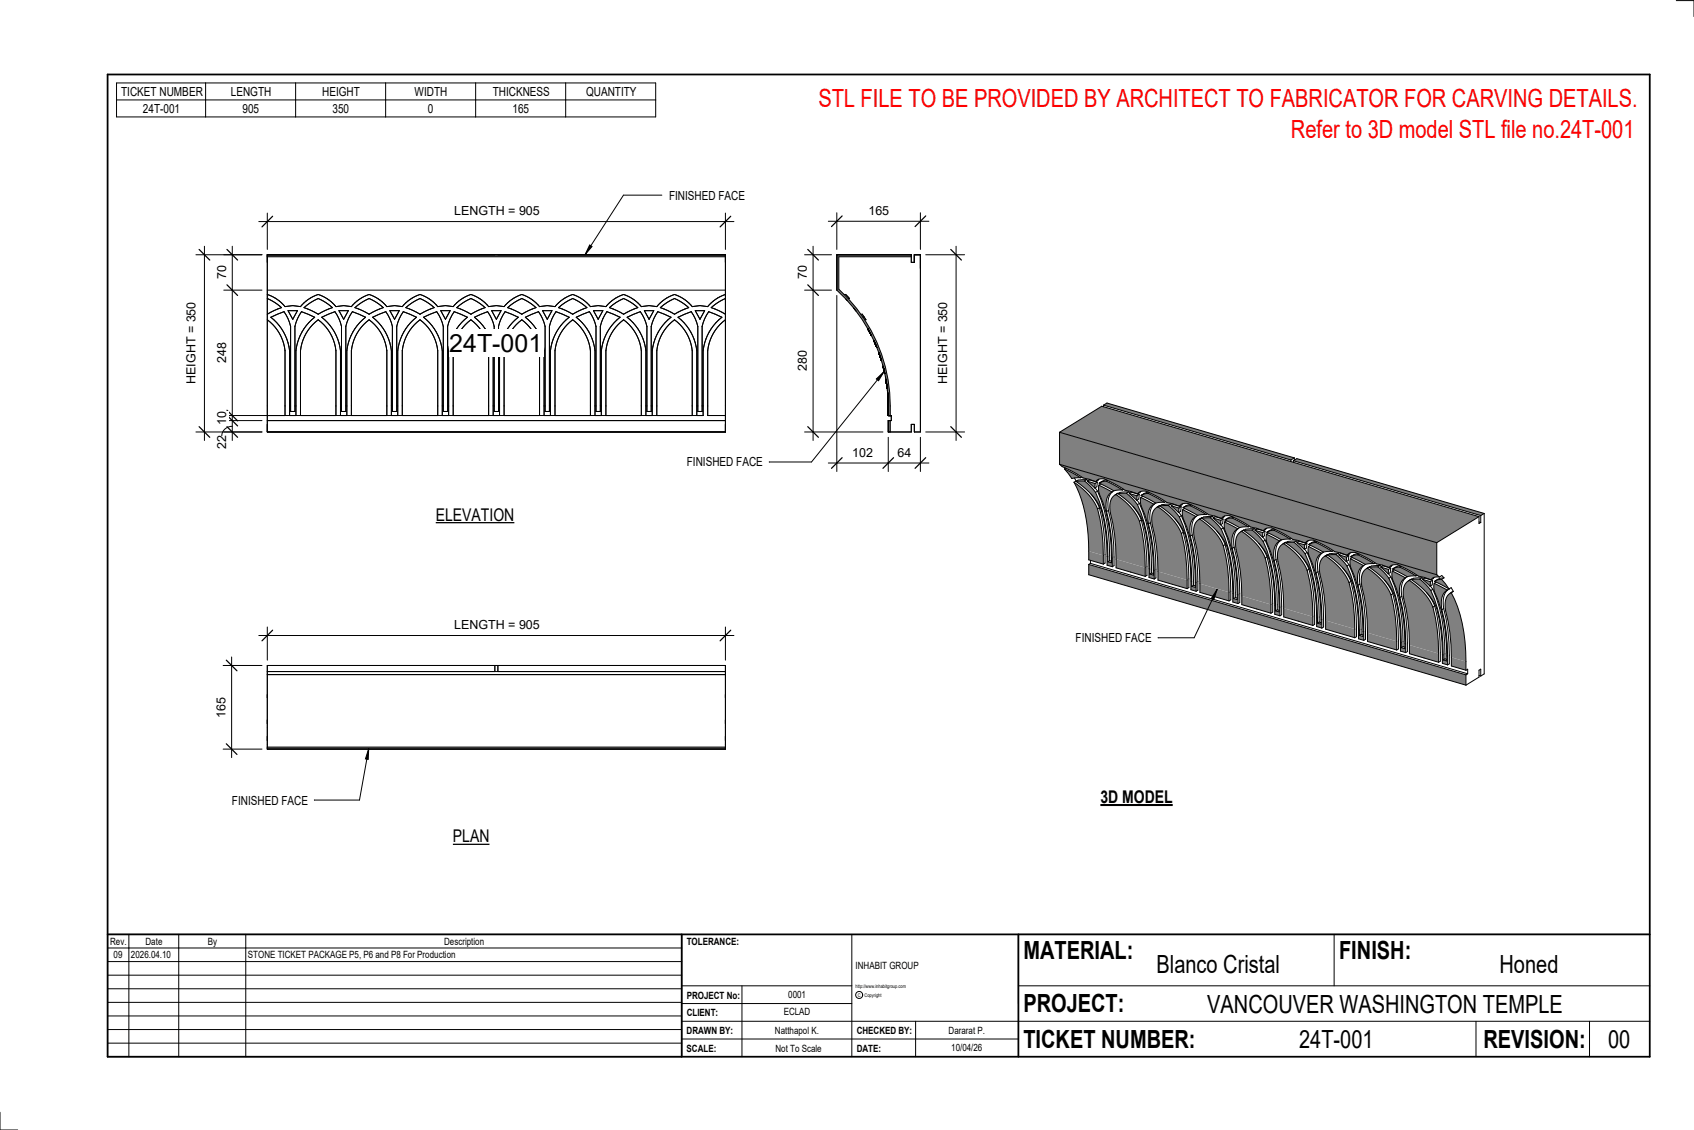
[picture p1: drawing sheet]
<svg xmlns="http://www.w3.org/2000/svg" width="914mm" height="610mm" viewBox="0 0 914 610" stroke-linecap="round" stroke-linejoin="round" font-family="sans-serif">
<g fill="#808080">
<path d="M572 233l204 60v17l-204-60z"/>
<path d="M588 304v6l203 60v-6zM783 355v4l8 3v-5zM779 353v5l2 1v-5v3l-2-1v-3zM761 348v5l16 4v-4zM756 347v4l3 1v-5h-1v3l-2-1v-2zM738 341v5l16 5v-5zM733 340v5h3v-4v2h-2v-3zM716 335v4l15 5v-5zM711 333v5l3 1v-5h-1v3l-2-1v-3zM693 328v5l16 4v-4zM688 327v4l3 1v-4l-1-1v3h-1v-3zM670 322v4l16 5v-5zM665 320v5l3 1v-5v2h-2v-3zM648 315v5l15 4v-5zM643 313v5l3 1v-5h-1v3l-2-1v-2zM625 308v5l16 5v-5zM620 307v5h3v-4v2h-2v-3zM602 302v4l16 5v-5zM598 300v5l2 1v-5v3l-2-1v-3zM588 297v5l8 2v-4z"/>
<path d="M572 233l204 60 22-14-203-60zM698 249l101 29 2-1-101-30zM596 219l101 29 2-1-101-30z"/>
<path d="M782 321a10 10 0 0 0-2 9 94 94 0 0 1 3 25l8 2a78 78 0 0 0-8-37zM774 315v1a14 14 0 0 0 2 8 86 86 0 0 1 5 30 151 151 0 0 0-3-28 8 8 0 0 1 3-8zM762 313a32 32 0 0 1 16 27l1 13a81 81 0 0 0-7-34l-2-4a6 6 0 0 0-8-2zM759 314a10 10 0 0 0-1 9 94 94 0 0 1 3 25l16 5a63 63 0 0 0-5-29 36 36 0 0 0-11-11zM752 308l-1 1a13 13 0 0 0 3 8 86 86 0 0 1 4 30h1a150 150 0 0 0-4-28 8 8 0 0 1 4-7zM739 306a32 32 0 0 1 16 28l1 13a81 81 0 0 0-6-35l-3-3a6 6 0 0 0-8-3zM737 308a10 10 0 0 0-2 8 94 94 0 0 1 3 25l16 5a65 65 0 0 0-5-28 36 36 0 0 0-11-12zM729 301v1a14 14 0 0 0 2 9 86 86 0 0 1 5 30 150 150 0 0 0-3-28 8 8 0 0 1 3-8zM717 299a32 32 0 0 1 16 28v13h1a81 81 0 0 0-7-35l-3-3a6 6 0 0 0-7-3zM714 301a10 10 0 0 0-2 9 94 94 0 0 1 4 25l15 4a63 63 0 0 0-4-28 37 37 0 0 0-12-11zM706 295v1a13 13 0 0 0 2 8 86 86 0 0 1 5 30h1a150 150 0 0 0-4-28 8 8 0 0 1 3-8zM694 293a32 32 0 0 1 16 27l1 13a81 81 0 0 0-7-34l-2-4a6 6 0 0 0-8-2zM691 294a10 10 0 0 0-1 9 94 94 0 0 1 3 25l16 5a65 65 0 0 0-5-29 37 37 0 0 0-11-11zM684 288l-1 1a13 13 0 0 0 3 8 102 102 0 0 1 5 30v1a150 150 0 0 0-3-29 8 8 0 0 1 3-7zM671 286a32 32 0 0 1 16 28l1 13h1a81 81 0 0 0-7-35l-3-3a6 6 0 0 0-8-3zM669 288a10 10 0 0 0-2 9 95 95 0 0 1 3 25l16 4a65 65 0 0 0-5-28 37 37 0 0 0-11-11zM661 282a13 13 0 0 0 2 9 86 86 0 0 1 5 30 154 154 0 0 0-3-28 8 8 0 0 1 3-8zM649 280a32 32 0 0 1 16 27v13h1a81 81 0 0 0-7-35l-2-3a6 6 0 0 0-8-2zM646 281a10 10 0 0 0-1 9 94 94 0 0 1 3 25l15 4a65 65 0 0 0-4-28 36 36 0 0 0-11-11zM774 314l8 4-4-5zM768 313l4 3v-2zM638 275v1a13 13 0 0 0 3 8 103 103 0 0 1 4 30h1a150 150 0 0 0-4-28 8 8 0 0 1 4-7zM626 273a32 32 0 0 1 16 28l1 12v1a82 82 0 0 0-6-35l-3-3a6 6 0 0 0-8-3zM623 274a10 10 0 0 0-1 9 94 94 0 0 1 3 25l16 5a65 65 0 0 0-5-28 37 37 0 0 0-11-12zM572 250l13 8 7 2a5 5 0 0 1 7 0l2 1a44 44 0 0 0 13 5 4 4 0 0 1 5-1l4 2a44 44 0 0 0 14 6 4 4 0 0 1 4-1l5 2a44 44 0 0 0 13 6 4 4 0 0 1 5-2l4 2a44 44 0 0 0 14 6 4 4 0 0 1 4-1l5 2a44 44 0 0 0 14 6 5 5 0 0 1 7 0l2 1a44 44 0 0 0 13 6 4 4 0 0 1 5-2l4 2a44 44 0 0 0 14 6 4 4 0 0 1 6-1l4 3a29 29 0 0 0 12 5 4 4 0 0 1 5-2l-1-1zM752 307l4 2a6 6 0 0 0 6 2h2l-6-4a5 5 0 0 0-6 0zM745 306l4 4 1-3zM616 268v1a13 13 0 0 0 2 9 86 86 0 0 1 5 30 150 150 0 0 0-3-28 8 8 0 0 1 3-8zM603 266a32 32 0 0 1 16 28l1 13h1a81 81 0 0 0-7-35l-3-3a6 6 0 0 0-8-3zM601 268a10 10 0 0 0-2 9 94 94 0 0 1 3 25l16 4a65 65 0 0 0-4-28 36 36 0 0 0-12-11zM729 300l4 2a6 6 0 0 0 7 2h2l-6-3a5 5 0 0 0-7-1zM723 299l4 4v-2zM593 262v1a13 13 0 0 0 2 8 86 86 0 0 1 5 30 150 150 0 0 0-3-28 8 8 0 0 1 3-8zM581 260a32 32 0 0 1 16 27l1 13a81 81 0 0 0-7-34l-2-4a6 6 0 0 0-8-2zM580 260a78 78 0 0 1 8 37l8 3a65 65 0 0 0-5-29 37 37 0 0 0-11-11zM706 294l5 2a6 6 0 0 0 7 1h1l-6-3a5 5 0 0 0-7 0zM700 293l4 3v-2zM684 287l4 2a6 6 0 0 0 7 2h1l-6-4a5 5 0 0 0-6 0zM677 286l4 4 1-3zM661 281l6 3a3 3 0 0 0 4 0h3l-6-3a5 5 0 0 0-7 0zM655 279l4 4v-2zM639 274l4 2a6 6 0 0 0 6 2h2l-6-4a5 5 0 0 0-6 0zM632 273l4 4v-3zM616 267l4 2a6 6 0 0 0 6 2h3l-6-3a5 5 0 0 0-7-1zM610 266l4 4v-3zM593 261l4 2a6 6 0 0 0 6 1h3l-6-3a5 5 0 0 0-7 0zM587 260l4 3v-2zM575 253l4 5h4z"/>
</g>
<g fill="none" stroke="#000" stroke-width=".54">
<path d="M596 219l2-2 101 30M596 219h.1M596 219l101 29M572 233v17M572 233l23-14 203 60M572 233l204 60M572 250l6 4a41 41 0 0 0 14 6M572 250l204 60M575 253l4 5h4M575 253l8 5M575 253h.1M580 258l1 1"/>
<path d="M581 260a32 32 0 0 1 16 27l1 18 2 1M581 259l-1 1M581 259v1M584 257l-1 1M585 259l6 7M585 259l-4 1M587 259h-5l-1 1M587 259h.1M587 259h-2M587 260l4 3M587 260l4 1M587 260l1-1 4 1"/>
<path d="M592 260a5 5 0 0 1 7 0l2 1a36 36 0 0 0 13 5M593 259l-1 1M595 260l-2 1M597 260l9 4M597 260l-4 1M597 259l-2 1M598 259l-1 1M697 248v1M698 249l2-2 101 30M698 249l101 29M698 249h.1M699 247v1"/>
<path d="M699 247l-2 1M580 260a81 81 0 0 1 8 42l8 2M580 260a33 33 0 0 1 12 15M589 267l4 7M591 263l1 2M591 261v2M591 266a83 83 0 0 1 7 37M592 260v3h-1M592 260l-1 1M592 265a86 86 0 0 1 7 37M592 265l-1 1M592 275a100 100 0 0 1 4 29"/>
<path d="M593 262l7 3M593 262v1a13 13 0 0 0 2 8 93 93 0 0 1 5 33l-2-1M593 261l8 4 5-1M593 274a103 103 0 0 1 3 30M593 274l-1 1M594 261l-1 1M597 276a100 100 0 0 1 3 30M598 275a103 103 0 0 1 3 30l-1 1M598 275l-1 1M600 265a9 9 0 0 0-3 11M601 265a10 10 0 0 0-3 10M601 265h-1"/>
<path d="M603 266v1M603 266a32 32 0 0 1 16 28l1 18h3M603 266l-1 1M603 266h.1M603 266h1M607 264h-1M608 266l6 6M608 266h-5M609 265l-4 1h-2M609 265l1 1M609 265l-1 1M610 266l4 4"/>
<path d="M610 266l4 1M610 266h1l4 1M612 273l4 8M614 270l1 2M614 267v3M614 272a83 83 0 0 1 7 38M614 266a5 5 0 0 1 7 0l3 1a36 36 0 0 0 13 6M615 267v2l-1 1M615 267h-1M615 272a86 86 0 0 1 7 37M615 272h-1M616 265l-2 1"/>
<path d="M616 268l7 4M616 268v1a13 13 0 0 0 2 9 93 93 0 0 1 5 32h-2M616 267l8 4h5M617 268h-1M618 266l-2 1M620 266l9 5M620 266l-4 1M620 265l-3 1M620 266h.1M623 272a9 9 0 0 0-3 11M623 272a10 10 0 0 0-2 10M624 271l-1 1"/>
<path d="M625 273h.1M626 273a32 32 0 0 1 16 27l1 18 3 1M626 273l-2 1M626 273h.1M629 271h.1M631 273l6 6M631 273h-5M632 272h-5l-1 1M632 272l1 1M632 272l-1 1M632 273l4 4M632 273l4 1"/>
<path d="M632 273l1-1 5 1M634 280l5 7M636 276l2 2M636 274v3M637 279a83 83 0 0 1 6 37M637 273a5 5 0 0 1 7 0l3 1a36 36 0 0 0 12 6M637 276h.1M637 276l-1 1M638 273l-1 3M638 273l-2 1M638 278a86 86 0 0 1 6 38M638 278l-1 1"/>
<path d="M638 272l-1 1M638 275l8 4M638 275v1a13 13 0 0 0 3 8 93 93 0 0 1 4 33l-2-1M639 274l7 4h5M639 273v1M639 274l-1 1M640 273l-1 1M642 273l9 5M642 273l-3 1M642 272l-2 1M643 272l-1 1M646 279a9 9 0 0 0-3 10"/>
<path d="M646 278a10 10 0 0 0-2 11M647 278l-1 1M648 280h.1M649 280a32 32 0 0 1 16 27v18l3 1M649 279l-2 1M649 279h.1M649 279l-1 1M652 277l-1 1M653 279l6 6M653 279l-4 1M654 279h-4l-1 1M654 279h1"/>
<path d="M654 279h-1M655 279l4 4M655 279l4 2M655 279h1l4 1M659 280a5 5 0 0 1 8-1l2 2a36 36 0 0 0 13 5M660 280v2l-1 1M660 280l-1 1M661 278l-2 2M663 280l-2 1M665 279l9 5M665 279l-4 2M665 279l-2 1"/>
<path d="M666 279h-1M798 279v3h1M798 279l-22 14M799 278v4M801 277v87l-2 1M801 277l-2 1M615 281a100 100 0 0 1 3 30M615 281a33 33 0 0 0-13-14 8 8 0 0 0-3 10 100 100 0 0 1 3 29l16 5M616 281a103 103 0 0 1 3 29l-1 1M616 281h-1M620 283a100 100 0 0 1 3 29M621 282a103 103 0 0 1 3 30h-1"/>
<path d="M621 282l-1 1M638 288a100 100 0 0 1 3 30M638 288a33 33 0 0 0-13-15 8 8 0 0 0-3 10 100 100 0 0 1 3 30l16 5M639 287a103 103 0 0 1 3 30l-1 1M639 287l-1 1M643 289a100 100 0 0 1 3 30M644 289a103 103 0 0 1 3 29l-1 1M644 289h-1M657 286l4 8M659 283l1 2M659 281v2M659 285a83 83 0 0 1 7 38"/>
<path d="M660 285a86 86 0 0 1 7 37M660 285h-1M660 294a100 100 0 0 1 3 30M660 294a33 33 0 0 0-12-14 8 8 0 0 0-3 10 100 100 0 0 1 3 30l15 4M661 282l7 3M661 282a13 13 0 0 0 2 9 93 93 0 0 1 5 32h-2M661 281l8 4 5-1M661 294a103 103 0 0 1 3 30h-1M661 294h-1M662 281l-1 1M665 296a100 100 0 0 1 3 30M666 295a103 103 0 0 1 3 30l-1 1"/>
<path d="M666 295l-1 1M668 285a9 9 0 0 0-3 11M668 285a10 10 0 0 0-2 10M669 285h-1M671 286h.1M671 286a32 32 0 0 1 16 27l1 18 3 1M671 286l-1 1M674 284h.1M676 286l6 6M676 286h-5M677 285h-5l-1 1M677 285l1 1"/>
<path d="M677 285l-1 1M677 286l4 4M677 286l5 1M677 286l2-1 4 2M679 293l5 7M682 290l1 1M682 287l-1 3M682 292a83 83 0 0 1 7 38M682 286a5 5 0 0 1 7 0l3 1a36 36 0 0 0 13 6M683 287v2l-2 1M683 287h-1M683 291a86 86 0 0 1 6 38"/>
<path d="M683 291l-1 1M684 285l-2 1M684 288l7 4M684 288l-1 1a13 13 0 0 0 3 8 93 93 0 0 1 4 33h-1M684 287l8 4h4M685 288h-1M685 286l-1 1M688 286l-4 1M688 286l8 5M688 285l-3 1M688 286h.1M691 292a9 9 0 0 0-3 10"/>
<path d="M691 292a10 10 0 0 0-2 10M692 291l-1 1M693 293a33 33 0 0 1 13 15M693 293a8 8 0 0 0-3 10 100 100 0 0 1 3 30l16 4M693 293h.1M693 293l-1 1M694 293h.1M697 290l-1 1M699 293l5 6M699 293h-5a32 32 0 0 1 16 27l1 18 3 1M700 292h-5l-2 1M700 292h.1"/>
<path d="M700 292l-1 1M700 293l4 3M700 293l4 1M700 293l1-1 4 1M702 300l5 7M704 296l2 2M704 294v2M704 299a83 83 0 0 1 7 37M705 293a5 5 0 0 1 7 0l2 1a36 36 0 0 0 13 6M705 293v3h-1M705 293l-1 1M706 298a86 86 0 0 1 6 38"/>
<path d="M706 298l-2 1M706 292l-1 1M706 295l7 3M706 295v1a13 13 0 0 0 2 8 93 93 0 0 1 5 33l-2-1M706 294l8 4M707 293l-1 1M707 294l-1 1M708 293h-1M710 293l9 4M710 293l-4 1M710 292l-2 1M711 292l-1 1"/>
<path d="M713 298a9 9 0 0 0-3 11M714 298a10 10 0 0 0-3 10M714 298h-1M716 300h.1M717 299a32 32 0 0 1 16 28v18h3M717 299l-2 1M717 299h-1M717 299h.1M719 297l-5 1M720 297h-1M721 299l6 6M721 299h-4"/>
<path d="M722 298l-4 1h-1M722 298l1 1M722 298l-1 1M723 299l4 4M723 299l4 2M723 299h1l4 1M727 300a5 5 0 0 1 7-1l3 2a36 36 0 0 0 13 5M728 300v2l-1 1M728 300l-1 1M729 298l-2 2M731 299l-2 1M733 299l9 5"/>
<path d="M733 299l-4 1M733 299l-3 1M734 299h-1M776 293v17M798 282h1M588 304v6l203 60M588 304l203 60M589 304h-1M589 302v2M589 304l203 59M599 302l1 1M599 302l-1 1"/>
<path d="M622 309h1M622 309l-1 1M644 316h1M644 316h-1M683 301a100 100 0 0 1 3 30M683 301a33 33 0 0 0-13-14 8 8 0 0 0-3 9 100 100 0 0 1 3 30l16 5M684 300a103 103 0 0 1 3 30l-1 1M684 300l-1 1M688 302a100 100 0 0 1 3 30M689 302a103 103 0 0 1 3 30h-1M689 302h-1M706 308a100 100 0 0 1 3 29"/>
<path d="M707 307a103 103 0 0 1 3 30h-1M707 307l-1 1M710 309a100 100 0 0 1 4 30M711 308a103 103 0 0 1 3 30v1M711 308l-1 1M725 306l4 8M727 303l1 2M727 301v2M727 305a83 83 0 0 1 7 38M728 305a86 86 0 0 1 7 37M728 305h-1M728 314a100 100 0 0 1 3 30"/>
<path d="M728 314a33 33 0 0 0-13-14 8 8 0 0 0-3 10 100 100 0 0 1 4 29l15 5M729 301l7 4M729 301v1a13 13 0 0 0 2 9 93 93 0 0 1 5 32h-2M729 300l8 4M729 314a103 103 0 0 1 3 29l-1 1M729 314h-1M730 301h-1M733 316a100 100 0 0 1 3 29M734 315a103 103 0 0 1 3 30h-1M734 315l-1 1M736 305a9 9 0 0 0-3 11M736 305a10 10 0 0 0-2 10"/>
<path d="M737 304l-1 1M739 306h-1M739 306a32 32 0 0 1 16 27l1 18 3 1M739 306l-1 1M739 306h.1M742 304h-5M742 304h.1M744 306l6 6M744 306h-5M745 305h-5l-1 1M745 305l1 1M745 305l-1 1"/>
<path d="M745 306l4 4M745 306l5 1M745 306l2-1 4 1M747 313l5 7M749 310l2 1M750 307l-1 3M750 312a83 83 0 0 1 6 37M750 306a5 5 0 0 1 7 0l3 1a36 36 0 0 0 12 6M751 306l-1 3-1 1M751 306l-1 1M751 311a86 86 0 0 1 6 38M751 311l-1 1"/>
<path d="M752 305l-2 1M752 308l7 4M752 308l-1 1a13 13 0 0 0 3 8 93 93 0 0 1 4 33l-2-1M752 307l8 4M753 307l-1 1M753 306l-1 1M756 306l8 5M756 306l-4 1M756 305l-3 1M756 305v1M759 312a9 9 0 0 0-3 10M759 312a10 10 0 0 0-2 10"/>
<path d="M760 311h.1M760 311l-1 1M761 313h.1M762 313a32 32 0 0 1 16 27l1 18 2 1M762 312l-2 1M762 312l-1 1M762 312v1M764 311h-4M765 310l-1 1M766 312l6 7M766 312l-4 1M768 312h-5l-1 1"/>
<path d="M768 312h.1M768 312h-2M768 313l4 3M768 313l4 1M768 313l1-1 4 1M770 320l4 7M772 316l1 2M772 314v2M772 319a83 83 0 0 1 7 37M773 313v3h-1M773 313l-1 1M773 318a86 86 0 0 1 7 37"/>
<path d="M773 318l-1 1M774 311l-2 2M774 315l7 3M774 315v1a13 13 0 0 0 2 8 93 93 0 0 1 5 33l-2-1M775 314l-1 1M776 310l1 1M777 311l1-1 1 2M777 311h-1a3 3 0 0 0-4 2M778 313l4 5M778 313l-4 1 8 4M779 312h-2l-2 1M779 312l-1 1"/>
<path d="M781 318a9 9 0 0 0-3 11M782 318a10 10 0 0 0-3 10M782 318l1-1 1 2M782 318h.1M782 318h-1M784 319v1M784 319l-1 1M784 319h.1M667 322l1 1M667 322l-1 1M689 329h1M689 329v1"/>
<path d="M712 336h1M712 336h-1M751 321a100 100 0 0 1 3 30M751 321a33 33 0 0 0-13-15 8 8 0 0 0-3 10 100 100 0 0 1 3 30l16 5M752 320a103 103 0 0 1 3 30l-1 1M752 320l-1 1M756 322a100 100 0 0 1 3 30M757 322a103 103 0 0 1 3 29l-1 1M757 322h-1M773 328a100 100 0 0 1 4 29M773 328a33 33 0 0 0-12-15 8 8 0 0 0-3 10 100 100 0 0 1 3 30l16 4M774 327a103 103 0 0 1 3 30"/>
<path d="M774 327l-1 1M778 329a100 100 0 0 1 3 30M779 328a103 103 0 0 1 3 30l-1 1M779 328l-1 1M782 321l1-1a81 81 0 0 1 8 42l-8-3a124 124 0 0 0-3-32v-4zM735 342h1M735 342l-1 1M757 349h1M757 349h-1M780 355l1 1M780 355l-1 1M791 364v6"/>
<path d="M791 362l1-1v2M792 363l-1 1M798 364l1 1M799 365v-4l-1 1v3l-7 5"/>
</g>
<path d="M479 227v6h2v-6zM452 137v20a85 85 0 0 1 27 67h2a86 86 0 0 0-28-68v-17h39v-2z" fill="#7c7c7c"/>
<g fill="none" stroke="#000" stroke-width=".54">
<path d="M452 137h40v5h2v-5h3v96h-3v-4h-2v4h-13v-6h2v-3h-2a85 85 0 0 0-27-67zM492 139h-39v17a86 86 0 0 1 28 68M456 159h.1M456 159l3 2h-1M456 159l2 2M457 161v1M461 166l1 2M465 170h.1M465 170l2 3M466 171h1M467 173h.1M468 177l2 4"/>
<path d="M469 178l1 2M472 184l1 3M475 193l-1-3 2 4M475 193l1 1M476 197l1 2M477 198l1 4M478 203v3M478 205l1 4M479 210v2M479 212h.1M479 212v7M481 227v6"/>
</g>
<path d="M144 137h248v2h-248z" fill="#7c7c7c"/>
<g fill="none" stroke="#000" stroke-width=".54">
<path d="M144 137h248v96h-248zM144 139h248M144 159v-2h248v2M144 159v2M144 159a21 21 0 0 1 10 6M170 159l-4 3-4 3M172 159a21 21 0 0 0-10 6M172 159a21 21 0 0 1 9 6M172 159l3 2M172 159h-2M199 159a21 21 0 0 0-9 6M199 159a21 21 0 0 1 10 6"/>
<path d="M227 159a21 21 0 0 0-10 6M227 159a21 21 0 0 1 9 6M254 159a21 21 0 0 0-9 6M254 159a21 21 0 0 1 10 6M254 159h1M256 159a21 21 0 0 1 8 6M282 159a21 21 0 0 0-10 6M282 159a21 21 0 0 1 9 6M309 159a21 21 0 0 0-9 6M309 159a21 21 0 0 1 10 6M309 159l-3 1M337 159a21 21 0 0 0-10 6"/>
<path d="M337 159a21 21 0 0 1 9 6M337 159l3 1M364 159a21 21 0 0 0-9 6M364 159a21 21 0 0 1 10 6M392 159v2M392 159a21 21 0 0 0-10 6M144 173v46M144 170v3M144 161v9M144 173a24 24 0 0 1 10 16v35h-10M144 161l8 5M146 171l7-3 1 2a19 19 0 0 1 3 13v39h2v-39a19 19 0 0 1 4-15l7 3"/>
<path d="M146 171a27 27 0 0 1 10 18M152 166l-8 4M154 165h4h4M155 168h6l-3 4zM163 179l-2 6-1 4M164 166l8 4M164 166l8-5 7 5M169 175l3-2a24 24 0 0 1 9 16v35h-19v-28a27 27 0 0 1 2-14zM170 171a27 27 0 0 0-10 18M170 171l-3 3-4 5M174 171l7-3 1 2a19 19 0 0 1 2 13v39h3v-39a19 19 0 0 1 3-15l7 3M174 171a27 27 0 0 1 10 18"/>
<path d="M176 161l5 4M179 166l-7 4M181 165h5h4M183 168h5l-2 4zM190 179l-2 6-1 4M192 166l7 4M192 166l7-5 8 5M196 175l3-2a24 24 0 0 1 10 16v35h-19v-28a27 27 0 0 1 2-14zM197 171a27 27 0 0 0-10 18M197 171l-3 3-4 5M201 171l7-3 1 2a19 19 0 0 1 3 13v39h2v-39a19 19 0 0 1 4-15l7 3M201 171a27 27 0 0 1 10 18"/>
<path d="M201 171l3 3 4 5M207 166l-8 4M208 179l2 6 1 4M209 165h4h4M210 168h6l-3 4zM218 179l-2 6-1 4M219 166l8 4M219 166l8-5 7 5M220 176l-2 3M225 171a27 27 0 0 0-10 18M225 171l-5 5M227 173a24 24 0 0 0-10 16v35h19v-35"/>
<path d="M227 173a24 24 0 0 1 9 16M229 171l7-3 1 2a19 19 0 0 1 2 13v39h3v-39a19 19 0 0 1 3-15l7 3M229 171a27 27 0 0 1 10 18M229 171l3 3 3 5M234 166l-7 4M235 179l3 6 1 4M236 165h4h5M238 168h5l-3 4zM245 179l-2 8M247 166l7 4M251 175l3-2a24 24 0 0 1 10 16v35h-19v-28a27 27 0 0 1 2-14zM252 171a27 27 0 0 0-10 18"/>
<path d="M252 171l-3 3-4 5M254 161l8 5M254 161l-7 5M256 171l7-3 1 2a19 19 0 0 1 3 13v39h2v-39a19 19 0 0 1 4-15l7 3M256 171a27 27 0 0 1 10 18M256 171l3 3 4 5M262 166l-8 4M263 179l2 6 1 4M264 165h4h4M265 168h5l-2 4zM273 179l-3 6v4M274 166l8-5 7 5"/>
<path d="M274 166l8 4M280 171a27 27 0 0 0-10 18M280 171l-3 3-4 5M282 173a24 24 0 0 1 9 16v35h-19v-35M282 173a24 24 0 0 0-10 16M284 171l7-3 1 2a19 19 0 0 1 2 13v39h3v-39a19 19 0 0 1 3-15l7 3M284 171a27 27 0 0 1 10 18M284 171l3 3 3 5M289 166l-7 4M290 179l3 6 1 4M291 165h4h5M293 168h5l-3 4z"/>
<path d="M300 179l-2 6-1 4M301 166l8 4M306 175l3-2a24 24 0 0 1 10 16v35h-19v-28a27 27 0 0 1 2-14zM306 160l-3 2-3 3M307 171a27 27 0 0 0-10 18M307 171l-3 3-4 5M309 161l8 5M309 161l-8 5M311 171l7-3 1 2a19 19 0 0 1 3 13v39h2v-46M311 171a27 27 0 0 1 10 18M311 171l3 3 4 5M317 166l-8 4"/>
<path d="M318 179l2 6 1 4M319 165h4h4M320 168h5l-2 4zM328 168l7 3M328 168l-3 4-1 4M328 179l-1 2M329 166l8 4M329 166l8-5 7 5M335 171a27 27 0 0 0-10 18M335 171l-3 3-4 5M337 173a24 24 0 0 1 9 16v35h-19v-35M337 173a24 24 0 0 0-10 16"/>
<path d="M339 171l7-3 1 2a19 19 0 0 1 2 13v39h3v-39a19 19 0 0 1 3-15l7 3M339 171a27 27 0 0 1 10 18M339 171l3 3 3 5M340 161l6 4M344 166l-7 4M345 179l3 6 1 4M346 165h4h5M348 168h5l-3 4zM355 179l-2 6M356 166l8 4M356 166l8-5 8 5M361 175l3-2a24 24 0 0 1 10 16v35h-19v-28a27 27 0 0 1 2-14z"/>
<path d="M362 171a27 27 0 0 0-10 18M362 171l-3 3-4 5M366 171l7-3 1 2a19 19 0 0 1 3 13v39h2v-39a19 19 0 0 1 4-15l7 3M366 171a27 27 0 0 1 10 18M366 171l3 3 4 5M372 166l-8 4M373 179l2 6 1 4M374 165h4h4M375 168h5l-2 4zM383 179l-3 6v4M384 166l8 4M389 175a24 24 0 0 0-7 14"/>
<path d="M390 171a27 27 0 0 0-10 18M390 171l-3 3-4 5M392 161v9M392 170v3M392 173v46M392 161l-8 5M392 173a24 24 0 0 0-10 16M392 173l-3 1M156 189v35h4v-35M184 189v35h3v-35M211 189v35h4v-35M239 189v35h3v-35"/>
<path d="M242 187v2M266 189v35h4v-35M294 189v35h3v-35M321 189v35h4v-35M327 181l-2 8M349 189v35h3v-35M353 185l-1 4M376 189v35h4v-35M382 189v35h10M144 227h248"/>
</g>
<path d="M144 403h248v1h-248z" fill="#7c7c7c"/>
<g fill="none" stroke="#000" stroke-width=".54">
<path d="M500 137h21M516 133v105M500 233h21M267 359v3M269 359v3M144 376v14v-2M144 364h248M144 362h248M392 376v14v-2M144 392v7v-2M392 392v7v-2M144 402v2"/>
<path d="M144 404v-45h248v45M144 404h248M144 403h248M392 402v2"/>
</g>
<path d="M513 135l6 5M513 230l6 6" fill="none" stroke="#000" stroke-width=".67"/>
<path d="M505 163h8v44h-8z" fill="#fff"/>
<path d="M447 119h54M452 115v20M497 115v20" fill="none" stroke="#000" stroke-width=".54"/>
<path d="M455 116l-6 6M500 116l-6 6" fill="none" stroke="#000" stroke-width=".67"/>
<path d="M469 110h11v8h-11z" fill="#fff"/>
<path d="M434 137h15M439 133v105M434 157h15M434 233h43" fill="none" stroke="#000" stroke-width=".54"/>
<path d="M436 135l6 5M436 154l6 5M436 230l6 6" fill="none" stroke="#000" stroke-width=".67"/>
<g fill="#fff">
<path d="M429 189h8v11h-8z"/>
<path d="M429 143h8v8h-8z"/>
</g>
<path d="M452 159v95M479 236v18M497 236v18M447 250h54" fill="none" stroke="#000" stroke-width=".54"/>
<path d="M455 247l-6 6M482 247l-5 6M500 247l-6 6" fill="none" stroke="#000" stroke-width=".67"/>
<g fill="#fff">
<path d="M460 240h11v8h-11z"/>
<path d="M484 240h8v8h-8z"/>
<path d="M242 178h51v15h-51z"/>
</g>
<path d="M106 137h35M110 133v105M106 233h35" fill="none" stroke="#000" stroke-width=".54"/>
<path d="M107 135l6 5M107 230l6 6" fill="none" stroke="#000" stroke-width=".67"/>
<path d="M99 163h8v44h-8z" fill="#fff"/>
<path d="M140 120h256M144 115v20M392 115v20" fill="none" stroke="#000" stroke-width=".54"/>
<path d="M147 117l-6 5M394 117l-5 5" fill="none" stroke="#000" stroke-width=".67"/>
<path d="M245 110h46v8h-46z" fill="#fff"/>
<path d="M121 137h20M125 133v105M121 157h20M121 233h20M121 227h20M121 224h258M125 230a5 5 0 0 0-5 5" fill="none" stroke="#000" stroke-width=".54"/>
<path d="M123 135l5 5M123 154l5 5M123 230l5 6M123 224l5 6M123 221l5 6" fill="none" stroke="#000" stroke-width=".67"/>
<g fill="#fff">
<path d="M116 143h8v8h-8z"/>
<path d="M116 185h8v11h-8z"/>
<path d="M116 222h8v7h-8z"/>
<path d="M116 235h8v7h-8z"/>
</g>
<path d="M120 359h21M125 354v55M120 404h21" fill="none" stroke="#000" stroke-width=".54"/>
<path d="M122 356l6 6M122 401l6 6" fill="none" stroke="#000" stroke-width=".67"/>
<path d="M116 376h7v11h-7z" fill="#fff"/>
<path d="M144 338v18M392 338v18M140 343h256" fill="none" stroke="#000" stroke-width=".54"/>
<path d="M147 340l-6 6M394 340l-5 6" fill="none" stroke="#000" stroke-width=".67"/>
<path d="M245 333h46v8h-46z" fill="#fff"/>
<g fill="none" stroke="#000" stroke-width=".54">
<path d="M905 0h9v9M460 504v66M720 504v28M891 504h-341v37M368 532h92M401 532v38M550 532h341M368 551h523M368 541h92M494 551v19M797 551v19M858 551v19"/>
<path d="M368 561h182M0 600v10h10"/>
<circle cx="464" cy="537" r="1.9"/>
</g>
<path d="M58 40h833v530h-833zM58 504h833M368 504v66M550 504v66" fill="none" stroke="#000" stroke-width=".96"/>
<g fill="#fff">
<path d="M652 534h192v15h-192z"/>
<path d="M513 562h17v6h-17z"/>
<path d="M425 533h10v6h-10z"/>
<path d="M423 543h15v6h-15z"/>
<path d="M418 553h24v6h-24z"/>
<path d="M624 513h68v15h-68z"/>
<path d="M809 513h33v15h-33z"/>
<path d="M512 553h20v6h-20z"/>
<path d="M701 553h41v15h-41z"/>
<path d="M442 45h443v16h-443z"/>
<path d="M868 553h12v15h-12z"/>
<path d="M61 512h5v6h-5z"/>
</g>
<path d="M58 504h310v66h-310zM58 519h310M58 511h310M70 504v66M96 504v66M133 504v66M58 533h310M58 526h310M58 555h310M58 548h310M58 541h310M58 563h310" fill="none" stroke="#000" stroke-width=".54"/>
<path d="M235 272h43v11h-43z" fill="#fff"/>
<path d="M235 282h43" fill="none" stroke="#000" stroke-width=".69" stroke-linecap="butt"/>
<path d="M244 446h20v11h-20z" fill="#fff"/>
<path d="M244 455h20" fill="none" stroke="#000" stroke-width=".69" stroke-linecap="butt"/>
<path d="M594 424h39v12h-39z" fill="#fff"/>
<path d="M594 434h39" fill="none" stroke="#000" stroke-width="1.1" stroke-linecap="butt"/>
<path d="M697 62h187v15h-187z" fill="#fff"/>
<path d="M199 404v6l-2-1zM199 404l-5 28h-24" fill="none" stroke="#000" stroke-width=".54"/>
<path d="M199 404v6l-2-1z" fill="#000"/>
<path d="M125 428h41v8h-41z" fill="#fff"/>
<path d="M473 204l4-4-3 5zM477 200l-39 49h-23" fill="none" stroke="#000" stroke-width=".54"/>
<path d="M473 204l4-4-3 5z" fill="#000"/>
<path d="M371 246h40v7h-40z" fill="#fff"/>
<path d="M657 318l-2 6-1-1zM657 318l-12 26h-20" fill="none" stroke="#000" stroke-width=".54"/>
<path d="M657 318l-2 6-1-1z" fill="#000"/>
<path d="M581 340h40v8h-40z" fill="#fff"/>
<path d="M63 45h291v18h-291zM63 54h291M111 45v18M160 45v18M208 45v18M257 45v18M305 45v18M357 105h-20l-21 32M318 132l2 1-4 4z" fill="none" stroke="#000" stroke-width=".54"/>
<path d="M318 132l2 1-4 4z" fill="#000"/>
<path d="M361 102h41v7h-41z" fill="#fff"/>
<g font-size="13.5" fill="#f00">
<text x="442" y="58">STL FILE TO BE PROVIDED BY ARCHITECT TO FABRICATOR FOR CARVING DETAILS.</text>
<text x="697" y="75">Refer to 3D model STL file no.24T-001</text>
</g>
<g font-size="13.5">
<text x="242" y="190">24T-001</text>
<text x="552" y="517">MATERIAL:</text>
<text x="723" y="517">FINISH:</text>
<text x="624" y="525">Blanco Cristal</text>
<text x="809" y="525">Honed</text>
<text x="552" y="546">PROJECT:</text>
<text x="652" y="546">VANCOUVER WASHINGTON TEMPLE</text>
<text x="552" y="565">TICKET NUMBER:</text>
<text x="701" y="565">24T-001</text>
<text x="801" y="565">REVISION:</text>
<text x="868" y="565">00</text>
</g>
<g font-size="9.4">
<text x="235" y="281">ELEVATION</text>
<text x="594" y="433">3D MODEL</text>
<text x="244" y="454">PLAN</text>
</g>
<g font-size="6.7">
<text x="65" y="52">TICKET NUMBER</text>
<text x="125" y="52">LENGTH</text>
<text x="174" y="52">HEIGHT</text>
<text x="224" y="52">WIDTH</text>
<text x="266" y="52">THICKNESS</text>
<text x="316" y="52">QUANTITY</text>
<text x="77" y="61">24T-001</text>
<text x="131" y="61">905</text>
<text x="179" y="61">350</text>
<text x="231" y="61">0</text>
<text x="277" y="61">165</text>
<text x="361" y="108">FINISHED FACE</text>
<text x="245" y="116">LENGTH = 905</text>
<text x="469" y="116">165</text>
<text x="122" y="151" transform="rotate(-90 122 151)">70</text>
<text x="436" y="151" transform="rotate(-90 436 151)">70</text>
<text x="122" y="196" transform="rotate(-90 122 196)">248</text>
<text x="436" y="200" transform="rotate(-90 436 200)">280</text>
<text x="106" y="207" transform="rotate(-90 106 207)">HEIGHT = 350</text>
<text x="511" y="207" transform="rotate(-90 511 207)">HEIGHT = 350</text>
<text x="122" y="229" transform="rotate(-90 122 229)">10</text>
<text x="122" y="242" transform="rotate(-90 122 242)">22</text>
<text x="371" y="252">FINISHED FACE</text>
<text x="460" y="246">102</text>
<text x="484" y="246">64</text>
<text x="245" y="339">LENGTH = 905</text>
<text x="581" y="346">FINISHED FACE</text>
<text x="122" y="387" transform="rotate(-90 122 387)">165</text>
<text x="125" y="434">FINISHED FACE</text>
</g>
<g font-size="5.4">
<text x="59" y="510">Rev.</text>
<text x="79" y="510">Date</text>
<text x="112" y="510">By</text>
<text x="240" y="510">Description</text>
<text x="371" y="510">TOLERANCE:</text>
<text x="61" y="517">09</text>
<text x="71" y="517">2026.04.10</text>
<text x="134" y="517">STONE TICKET PACKAGE P5, P6 and P8 For Production</text>
<text x="462" y="523">INHABIT GROUP</text>
<text x="371" y="539">PROJECT No:</text>
<text x="425" y="538">0001</text>
<text x="371" y="548">CLIENT:</text>
<text x="423" y="548">ECLAD</text>
<text x="371" y="558">DRAWN BY:</text>
<text x="418" y="558">Natthapol K.</text>
<text x="462" y="558">CHECKED BY:</text>
<text x="512" y="558">Dararat P.</text>
<text x="371" y="567">SCALE:</text>
<text x="419" y="567">Not To Scale</text>
<text x="462" y="567">DATE:</text>
<text x="513" y="567">10/04/26</text>
</g>
<g font-size="2.7">
<text x="462" y="533">http://www.inhabitgroup.com</text>
<text x="463" y="538">C</text>
<text x="467" y="538">Copyright</text>
</g>
</svg>
